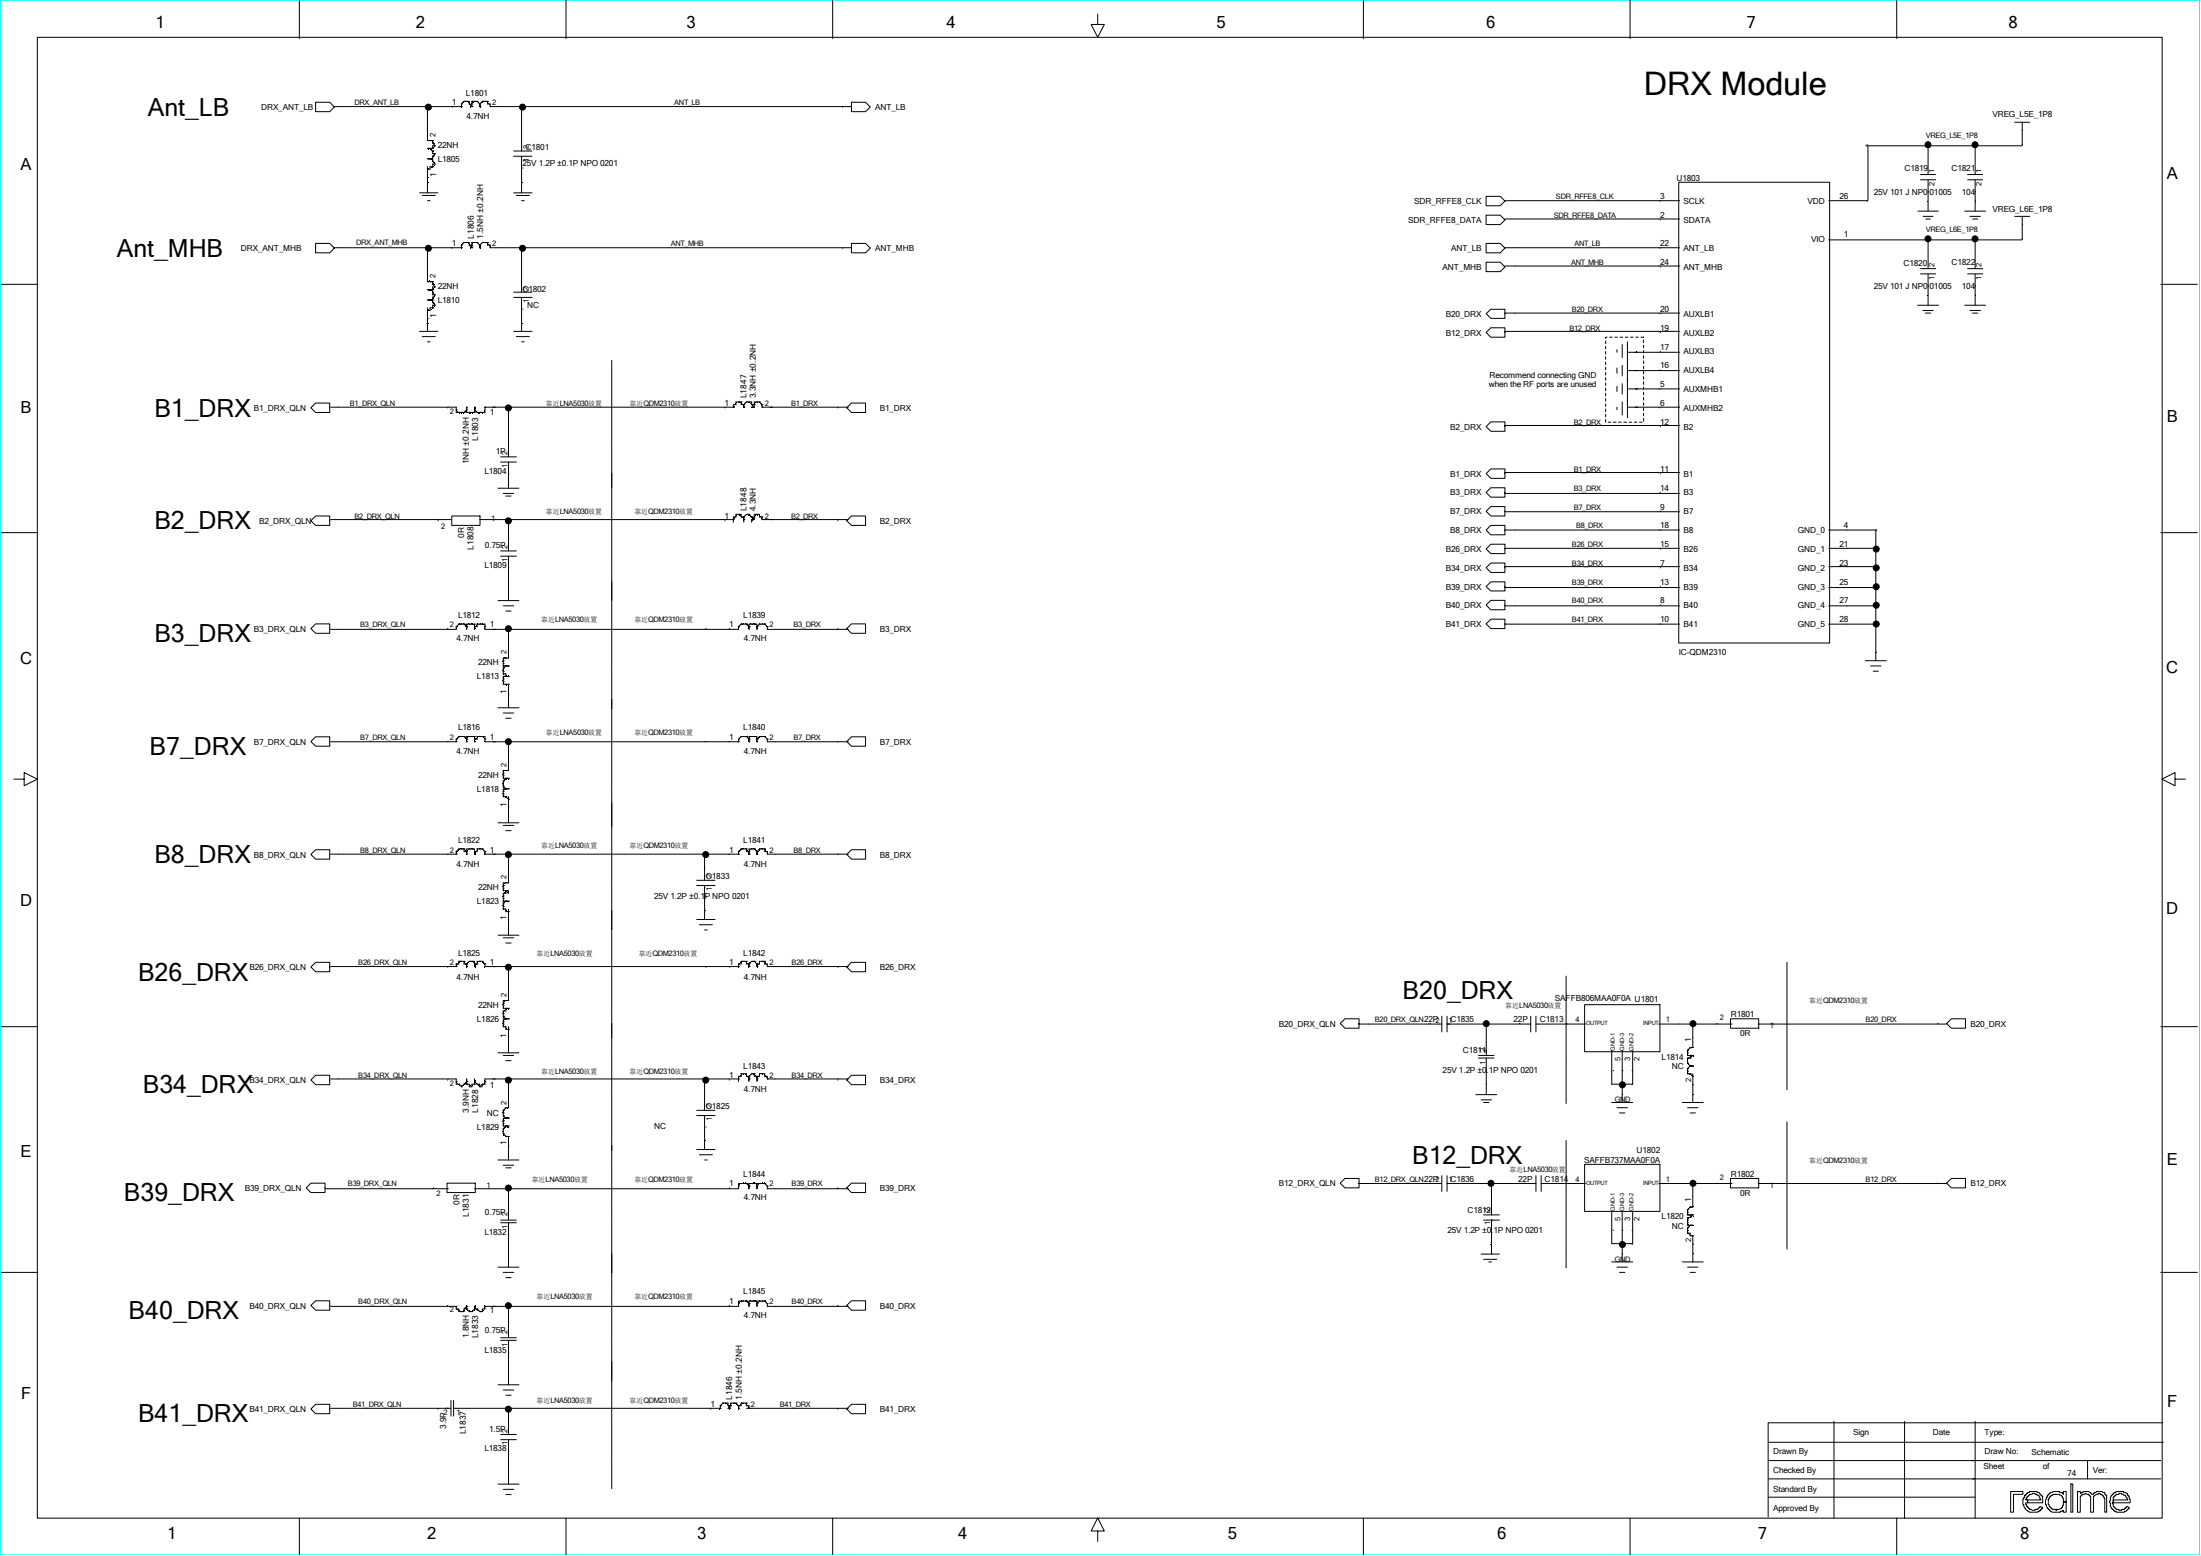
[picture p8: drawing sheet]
<svg xmlns="http://www.w3.org/2000/svg" width="297mm" height="210mm" viewBox="0 0 297 210" stroke-linecap="round" stroke-linejoin="round" font-family="sans-serif">
<path d="M.1 0h296.7v209.8h-296.7z" fill="none" stroke="#0ff" stroke-width=".13"/>
<g fill="none" stroke="#000" stroke-width=".13">
<path d="M40.4 0v5.2M76.4 0v5.2M112.4 0v5.2M184 0v5.2M220 0v5.2M255.9 0v5.2M5 5h286.8v199.9h-286.8zM42.6 13.8h1.9l.6 .6-.6 .7h-1.9zM45 14.4h17.3M57.7 14.4v4.6h.7M58 19h.1M58.4 19.3h.1"/>
<path d="M58.4 19h.1M58.4 19.3l.3 .4h-.3v.3M58.4 19v.3M62.3 14h.1M62.3 14.4h.1M62.3 14v.4M62.6 13.7h.1M62.6 13.7h.7v.3M62.6 13.7l-.3 .3M63 13.7h.1M63.3 14h.1M63.3 14l.4 .4"/>
<path d="M63.7 14.4h.1M63.7 13.7h.1M63.7 14h.1M63.7 13.7h.7M63.7 13.7v.7M64 13.7h.1M64.4 13.7h.1M64.4 13.7l.3 .3M64.7 14.4h.1M64.7 14h.1M64.7 14v.4M65.1 13.7h.1"/>
<path d="M65.1 13.7h.7M65.1 13.7l-.4 .3M65.8 13.7h.1M65.8 13.7v.3h.3v.4M66.1 14.4h.1M66.1 14.4h48.7M70.4 14.4v6M114.9 13.8h1.9l.6 .6-.6 .7h-1.9zM148.1 1.9v1.4h.9l-.9 1.7-.9-1.7h.9M252.1 19.7v7.4h-5.3M260.2 19.7v3.9M266.5 19.7v3.9"/>
<path d="M271.8 16.5h2.1M272.9 16.5v3.2h-21.2M.2 38.4h4.9M42.6 32.9h1.9l.6 .6-.6 .6h-1.9zM45 33.4h17.3M56.6 26h2.5M57 26.4h1.7M57.7 27.1h.3M57.7 22.5v3.5M57.7 33.4v4.6h.7M57.7 21.4h.7M57.7 20h.7"/>
<path d="M57.7 39.1h.7M58 21.4h.1M58 20h.1M58 39.1h.1M58 38h.1M58 20l.4 .4M58.4 22.5h.1M58.4 21.8h.1M58.4 21.1h.1M58.4 20.4h.1M58.4 20h.1M58.4 39.4h.1"/>
<path d="M58.4 39.1h.1M58.4 38.4h.1M58.4 38h.1M58.4 22.5h-.4v.4h-.3M58.4 20.4v.3h.3l-.3 .4M58.4 21.1v.7M58.4 21.8l.3 .3h-.3v.4M58.4 38v.4M58.4 38.4l.3 .3h-.3v1.1h.3l-.3 .3M62.3 33.1h.1M62.3 33.4h.1M62.3 33.1v.3"/>
<path d="M62.6 32.7h.1M62.6 32.7h.7v.4M62.6 32.7l-.3 .4M63 32.7h.1M63.3 33.1h.1M63.3 33.1l.4 .3M63.7 32.7h.1M63.7 33.1h.1M63.7 33.4h.1M63.7 32.7v.7M63.7 32.7h.7M64 32.7h.1"/>
<path d="M64.4 32.7h.1M64.4 32.7l.3 .4M64.7 33.1h.1M64.7 33.4h.1M64.7 33.1v.3M65.1 32.7h.1M65.1 32.7h.7M65.1 32.7l-.4 .4M65.8 32.7h.1M65.8 32.7v.4h.3v.3h48.7M69.3 26h2.5M69.3 20.4h2.5"/>
<path d="M69.3 21.1h2.5M69.3 39.4h2.5M69.7 26.4h1.7M70.4 27.1h.3M70.4 21.1v4.9M70.4 33.4v6M114.9 32.9h1.9l.6 .6-.6 .6h-1.9zM200.5 29h1.9l.7 .7-.7 .6h-1.9zM200.5 26.5h1.9l.7 .6-.7 .7h-1.9zM200.5 32.9h1.9l.7 .6-.7 .6h-1.9zM200.5 35.4h1.9l.7 .6-.7 .7h-1.9zM203 29.6h23.7"/>
<path d="M203 27.1h23.7M203 33.4h23.7M203 35.9h23.7M226.5 24.6h20.4v62.2h-20.4zM258.8 28.5h2.8M259.1 24.3h2.1M259.1 23.6h2.1M259.1 36.3h2.1M259.1 37h2.1M259.5 29.2h1.4M259.8 29.6h.7M260.2 24.3v4.2"/>
<path d="M260.2 32.4v3.9M260.2 37v4.2M265.1 28.5h2.8M265.5 24.3h2.1M265.5 23.6h2.1M265.5 36.3h2.1M265.5 37h2.1M265.8 29.2h1.4M266.2 29.6h.7M266.5 24.3v4.2M266.5 32.4v3.9M266.5 37v4.2"/>
<path d="M271.8 29.2h2.1M272.9 29.2v3.2h-26.1M291.6 38.4h4.9M42 55l.6-.6h1.9v1.3h-1.9zM44.6 55h17v.7h1M56.6 44.7h2.5M57 45.4h1.7M57.7 41.5v3.2M57.7 46.1h.3M57.7 40.5h.7M58 40.5h.1M58.4 41.5h.1"/>
<path d="M58.4 40.8h.1M58.4 40.5h.1M58.4 40.1h.1M58.4 41.5h-.4v.4h-.3M58.4 40.1v.7M58.4 40.8l.3 .4h-.3v.3M61.6 55.3h.1M61.9 55.7h.1M62.3 55.7h.1M62.6 55.7h.1M63 55.3h.1M63 55.7h.1"/>
<path d="M63 55h.1M63 55v.7M63 55.7h1M63 55.3l-.4 .4M63.3 55.7h.1M63.7 55.7h.1M64 55.3h.1M64 55.7h.1M64 55h.1M64 55v.7M64 55.3l.4 .4M64.4 55.7h.1"/>
<path d="M64.7 55.7h.1M65.1 55.7h.1M65.4 55h.1M65.4 55v.7h-1M65.4 55h33.6M68.6 55v6.7M69.3 44.7h2.5M69.3 40.1h2.5M69.7 45.4h1.7M70.4 40.1v4.6M70.4 46.1h.3M99 55h.1"/>
<path d="M99.7 54.2h.1M100 54.2h.1M100 54.2v.4h.4M100 54.2h-.7v.4h-.3v.4M100.4 55h.1M100.4 54.6h.1M100.4 54.6v.4M100.7 54.2h.1M100.7 54.2h.7v.4M100.7 54.2l-.3 .4M101.1 54.2h.1M101.4 54.6h.1"/>
<path d="M101.4 55h.1M101.4 55h.4M101.4 54.6l.4 .4M101.8 54.6h.1M102.1 54.2h.1M102.5 54.2h.1M102.5 54.2h-.7v.8M102.5 54.2l.3 .4M102.8 55h.1M102.8 54.6h.1M102.8 55h11.7M102.8 54.6v.4"/>
<path d="M114.9 54.4h1.9v1.3h-1.9l-.6-.7zM200.5 42.3l.7-.6h1.9v1.3h-1.9zM201.2 56.9h1.9v1.3h-1.9l-.7-.6zM201.2 44.2h1.9v1.3h-1.9l-.7-.6zM203 44.7h23.7M203 57.4h23.7M203 42.3h23.7M218.2 47.2v.3M218.2 49.7v.7M218.2 52.1v.7M218.2 55v.3M218.9 46.5v1.8"/>
<path d="M218.9 49.3v1.4M218.9 51.8v1.4M218.9 54.2v1.8M219.6 55h7.1M219.6 50h7.1M219.6 46.1v10.3M219.6 52.5h7.1M219.6 47.5h7.1M258.8 41.2h2.8M259.5 41.9h1.4M259.8 42.3h.7M265.1 41.2h2.8"/>
<path d="M265.8 41.9h1.4M266.2 42.3h.7M.2 71.9h4.9M42.6 69.6h1.9v1.3h-1.9l-.6-.6zM44.6 70.1h16.3M61 69.6h3.8v1.3h-3.8zM64.7 70.1h34.3M67.2 65.9h2.8M67.6 61.7h2.1M67.6 62.4h2.1M67.6 74.4h2.1M67.6 75.1h2.1"/>
<path d="M67.9 66.6h1.4M68.3 66.9h.7M68.6 62.4v3.5M68.6 70.1v4.3M68.6 75.1v6M99 70.1h.1M99.7 69.4h.1M100 69.8h.1M100 69.8v-.4h-.7v.4h-.3v.7M100 69.8h.4M100.4 70.1h.1M100.4 69.8h.1"/>
<path d="M100.4 69.8v.7M100.7 69.4h.1M100.7 69.4h.4M100.7 69.4l-.3 .4M101.1 69.4h.1M101.1 69.4l.7 .7M101.4 69.8h.1M101.8 69.8h.1M101.8 70.1h-.4v.4M102.1 69.4h.1M102.8 70.1h.1M102.8 69.8h.1"/>
<path d="M102.8 70.1h11.7M102.8 69.8h-.3v-.4h-.7v.7M102.8 69.8v.3M114.9 69.6h1.9v1.3h-1.9l-.6-.6zM200.5 79.2l.7-.7h1.9v1.3h-1.9zM200.5 74.1l.7-.7h1.9v1.3h-1.9zM200.5 71.5l.7-.6h1.9v1.3h-1.9zM200.5 66.5l.7-.7h1.9v1.3h-1.9zM201.2 76h1.9v1.3h-1.9l-.7-.7zM201.2 63.3h1.9v1.3h-1.9l-.7-.7zM201.2 68.4h1.9v1.2h-1.9l-.7-.6zM203 79.3h23.7"/>
<path d="M203 76.5h23.7M203 74h23.7M203 71.5h23.7M203 63.8h23.7M203 69.1h23.7M203 66.6h23.7M246.8 71.5h6.3v17.7M246.8 79.3h6.3M246.8 76.5h6.3M246.8 74h6.3M291.6 71.9h4.9M42.6 84.2h1.9v1.3h-1.9l-.6-.7z"/>
<path d="M61.6 84.6h.1M61.6 99.8h.1M61.6 84.6v.3h-17M61.6 99.8v.3M61.9 84.2h.1M61.9 99.4h.1M61.9 84.2h.7M61.9 84.2l-.3 .4M61.9 99.4h.7M61.9 99.4l-.3 .4M62.6 84.2h.1M62.6 99.4h.1"/>
<path d="M62.6 84.2l.4 .4M62.6 99.4l.4 .4M63 84.6h.1M63 99.8h.1M63.3 84.2h.1M63.3 99.4h.1M63.7 84.2h.1M63.7 99.4h.1M64 84.6h.1M64 84.2h.1M64 99.8h.1M64 99.4h.1"/>
<path d="M64 84.2h-1v.7M64 84.2v.7M64 99.4v.7M64 99.4h-1v.7M64.4 84.2h.1M64.4 99.4h.1M64.4 84.2h1v.7h34.3v-.3M64.4 99.4h1v.7h34.3M64.4 84.2v.4h-.4M64.4 99.4v.4h-.4M64.7 84.2h.1M64.7 99.4h.1"/>
<path d="M65.1 84.2h.1M65.1 99.4h.1M65.4 84.6h.1M65.4 99.8h.1M67.2 95.5h2.8M67.2 81.1h2.8M67.9 91.3h.1M67.9 91.6h.1M67.9 92h.1M67.9 90.2h.1M67.9 90.6h.1M67.9 90.9h.1"/>
<path d="M67.9 88.8h.1M67.9 89.2h.1M67.9 89.5h.1M67.9 89.9h.7M67.9 81.8h1.4M67.9 96.2h1.4M67.9 91.3h.7M67.9 88.8v2.1M67.9 91.3v1h.7M67.9 90.9h.4v.4M68.3 91.3h.1M68.3 92.3h.1"/>
<path d="M68.3 89.9h.1M68.3 88.8h.1M68.3 96.9h.7M68.3 82.5h.7M68.6 92.3h.1M68.6 91.3h.1M68.6 89.9h.1M68.6 84.9v3.9h-.7M68.6 92.3v3.2M99.7 84.6h.1M99.7 99.8h.1M99.7 99.8v.3"/>
<path d="M100 84.2h.1M100 99.4h.1M100 84.2h.7M100 99.4h.7M100 84.2l-.3 .4M100 99.4l-.3 .4M100.7 84.2h.1M100.7 99.4h.1M100.7 84.2l.4 .4M100.7 99.4l.4 .4M101.1 84.6h.1M101.1 99.8h.1"/>
<path d="M101.1 84.9v-.7h1v.7M101.4 84.2h.1M101.4 99.4h.1M101.8 84.2h.1M101.8 99.4h.1M102.1 84.6h.1M102.1 99.8h.1M102.5 84.2h.1M102.5 99.4h.1M102.5 84.2h.7M102.5 99.4h.7M102.5 84.2l-.4 .4"/>
<path d="M102.5 99.4l-.4 .4M102.8 84.2h.1M102.8 99.4h.1M103.2 84.2h.1M103.2 99.4h.1M103.2 84.2l.3 .4M103.2 99.4l.3 .4M103.5 84.6h.1M103.5 99.8h.1M103.5 84.6v.3h11M103.5 99.8v.3h11M114.9 84.2h1.9v1.3h-1.9l-.6-.7z"/>
<path d="M114.9 99.4h1.9v1.3h-1.9l-.6-.6zM200.5 84.2l.7-.6h1.9v1.2h-1.9zM201.2 81h1.9v1.3h-1.9l-.7-.6zM203 84.2h23.7M203 81.8h23.7M246.8 84.2h6.3M246.8 81.8h6.3M251.7 89.2h2.8M252.4 89.9h1.4M252.8 90.6h.7M1.9 105.2h1.4v-.9l1.7 .9-1.7 .8v-.8M42 100.1l.6-.7h1.9v1.3h-1.9z"/>
<path d="M42.6 114.7h1.9v1.3h-1.9l-.6-.7zM44.6 100.1h17M44.6 115.3h17M61.6 100.1h.1M61.6 114.9h.1M61.6 115.3h.1M61.6 114.9v.4M61.9 114.6h.1M61.9 114.6h.7M61.9 114.6l-.3 .3M62.3 114.6h.1M62.6 114.6h.1"/>
<path d="M62.6 114.6v.3h.4M63 100.1h.1M63 114.9h.1M63 115.3h.1M63 115.3v-.7h1v.7M63.3 114.6h.1M63.7 114.6h.1M64 100.1h.1M64 115.3h.1M64 114.9h.1M64.4 114.6h.1M64.4 114.6v.3h-.4"/>
<path d="M64.4 114.6h.7M64.7 114.6h.1M65.1 114.6h.1M65.1 114.6l.3 .3M65.4 114.9h.1M65.4 114.9v.4h34.3M67.2 111h2.8M67.9 106.8h.1M67.9 107.2h.1M67.9 107.5h.1M67.9 105.4h.1M67.9 106.1h.1"/>
<path d="M67.9 104h.1M67.9 104.3h.1M67.9 104.7h.1M67.9 119.5h.1M67.9 119.9h.1M67.9 104v1h.7M67.9 105.4v.7M67.9 111.4h1.4M67.9 107.5h.4M67.9 106.1l.4 .4M68.3 106.5h.1M68.3 107.5h.1"/>
<path d="M68.3 105h.1M68.3 104h.1M68.3 119.2h.1M68.3 112.1h.7M68.3 107.5l.3 .4M68.3 105l-.4 .4M68.6 107.9h.1M68.6 106.5h.1M68.6 105h.1M68.6 100.1v3.9h-.7M68.6 107.5v3.5M68.6 115.3v3.9h-.7v1h.7v.4l-.3-.4"/>
<path d="M68.6 106.5h-.7v1M94 118.8h2.5M94 119.5h2.5M95.1 115.3v3.5M95.1 119.5v4.6M99.7 100.1h.1M99.7 114.9h.1M99.7 115.3h.1M99.7 114.9v.4M100 114.6h.1M100 114.6h.7M100 114.6l-.3 .3"/>
<path d="M100.7 114.6h.1M100.7 114.6v.3h.4M101.1 100.1h.1M101.1 115.3h.1M101.1 114.9h.1M101.1 100.1v-.7h1v.7M101.4 114.6h.1M101.8 114.6h.1M101.8 114.6h-.7v.7M101.8 114.6l.3 .3M102.1 100.1h.1M102.1 114.9h.1"/>
<path d="M102.1 115.3h.1M102.1 114.9v.4M102.5 114.6h.1M102.5 114.6h.7M102.5 114.6l-.4 .3M102.8 114.6h.1M103.2 114.6h.1M103.2 114.6v.3h.3v.4h11M114.9 114.7h1.9v1.3h-1.9l-.6-.7zM293.5 105.2v-.9l-1.8 .9 1.8 .8v-.8h1.4M.2 138.6h4.9M42 130.5l.6-.6h1.9v1.2h-1.9z"/>
<path d="M44.6 130.4h17M61.6 130.1h.1M61.6 130.4h.1M61.6 130.1v.3M62.6 129.7h.1M62.6 129.7v.4h.4M62.6 129.7h-.7v.4h-.3M63 130.1h.1M63 130.4h.1M63 130.1v.3M63.3 129.7h.1M63.3 129.7h.7v.7"/>
<path d="M63.3 129.7l-.3 .4M63.7 129.7h.1M64 130.4h.1M64 130.1h.1M64 130.1h.4M64.4 130.1h.1M64.7 129.7h.1M65.1 129.7h.1M65.1 129.7h-.7v.4M65.1 129.7l.3 .4M65.4 130.4h.1M65.4 130.1h.1"/>
<path d="M65.4 130.1v.3M65.4 130.4h34.3M67.2 126.2h2.8M67.9 122h.1M67.9 122.3h.1M67.9 122.7h.1M67.9 120.6h.1M67.9 120.9h.1M67.9 121.3h.1M67.9 137.9h.1M67.9 138.2h.1M67.9 138.6h.1"/>
<path d="M67.9 136.4h.1M67.9 136.8h.1M67.9 137.2h.1M67.9 135.4h.1M67.9 135.7h.1M67.9 120.6v2.1M67.9 136.4v.8M67.9 122.7h.4v.3h.3M67.9 138.6h.4v.3h.3M67.9 126.6h1.4M67.9 121.6h.7M67.9 137.2l.4 .3"/>
<path d="M68.3 121.6h.1M68.3 120.2h.1M68.3 137.5h.1M68.3 135h.1M68.3 136.1h.1M68.3 120.2v.4h-.4M68.3 136.1v.3h-.4M68.3 127.3h.7M68.6 123h.1M68.6 121.6h.1M68.6 138.9h.1M68.6 137.5h.1"/>
<path d="M68.6 136.1h.1M68.6 122.7v3.5M68.6 130.4v4.6h-.7v1.1h.7M68.6 138.6v3.5M68.6 137.5h-.7v1.1M94 124.1h2.5M94.4 124.8h1.7M95.1 125.5h.3M99.7 130.1h.1M99.7 130.4h.1M99.7 130.1v.3M100 129.7h.1"/>
<path d="M100 129.7h.7M100 129.7v.4h-.3M100.7 129.7h.1M100.7 129.7v.4h.4M101.1 130.4h.1M101.1 130.1h.1M101.1 130.1v.3M101.4 129.7h.1M101.4 129.7h.4M101.4 129.7l-.3 .4M101.8 129.7h.1M101.8 129.7l.3 .4"/>
<path d="M102.1 130.4h.1M102.1 130.1h.1M102.1 130.1v.3M102.8 129.7h.1M103.2 129.7h.1M103.2 129.7h-.7v.4h-.4M103.2 129.7v.4h.3v.3M103.5 130.4h.1M103.5 130.4h11M114.9 129.9h1.9v1.2h-1.9l-.6-.6zM181.5 137.5h1.9v1.3h-1.9l-.7-.7zM183.3 138.2h11.3"/>
<path d="M194.6 137.2v2.1M195.3 138.2h11.3M195.3 137.2v2.1M200.6 138.2v4.2M206.6 137.2v2.1M207.3 137.2v2.1M207.3 138.2h6.7M213.8 135.6h10.2v6.3h-10.2zM223.8 138.2h9.9M228.4 138.2v3.2h-.3M233.5 137.5h3.8v1.3h-3.8zM237.2 138.2h25.4"/>
<path d="M262.7 138.1l.6-.6h1.9v1.3h-1.9zM291.6 138.6h4.9M42 145.8l.6-.7h1.9v1.3h-1.9zM42 159.7h1.9v1.3h-1.9l-.7-.7zM44.6 145.6h17v.7h.3M60.3 159.7h3.8v1.3h-3.8zM61.6 146h.1M61.9 146.3h.1M61.9 146.3l.4 .4M62.3 146.7h.1M62.6 146.3h.1M63 146h.1"/>
<path d="M63 146.3h.1M63 146.3h.3v.4h.4v-.4h.3M63 145.6v.7M63 146l-.7 .7M64 146h.1M64 146.3h.1M64 145.6v.7M64 146l.4 .3M64.4 146.3h.1M64.4 146.3h.3v.4M64.7 146.7h.4M65.1 146.3h.1"/>
<path d="M65.1 146.3l-.4 .4M65.4 146h.1M67.2 142.1h2.8M67.2 156.6h2.8M67.9 152.3h.1M67.9 153h.1M67.9 151.3h.1M67.9 151.6h.1M67.9 149.9h.1M67.9 150.2h.1M67.9 150.6h.1M67.9 149.9v.7"/>
<path d="M67.9 152.3v.7M67.9 142.4h1.4M67.9 157.3h1.4M67.9 153l.4 .4M67.9 150.6l.4 .3M68.3 152h.1M68.3 153.4h.1M68.3 150.9h.1M68.3 149.5h.1M68.3 143.1h.7M68.3 157.6h.7M68.3 152l-.4 .3"/>
<path d="M68.3 153.4h.3M68.3 149.5l-.4 .4M68.6 153.4h.1M68.6 152h.1M68.6 150.9h.1M68.6 145.6v3.9h-.3M68.6 153.4v3.2M68.6 150.9h-.7v1.1h.7M94 155.1h2.5M94 149.9h2.5M94 150.6h2.5M94.4 155.8h1.7"/>
<path d="M95.1 156.6h.3M95.1 145.6v4.3M95.1 150.6v4.5M99.7 145.6h.1M99.7 145.6h-34.3v.7h-.3M100 144.9h.1M100 159.7h.1M100 144.9v.4h-.3v.7M100 144.9h.7v.4M100.7 145.3h.1M100.7 159.7h.1M100.7 159.7h-1v.7h-35.7"/>
<path d="M100.7 145.3h.4M100.7 159.7l.4 .4M101.1 145.6h.1M101.1 145.3h.1M101.1 159.7h.1M101.1 159.7h2.1M101.1 145.3v.7M101.1 159.7v.7M101.4 144.9h.1M101.4 159.7h.1M101.4 144.9h.4M101.4 144.9l-.3 .4"/>
<path d="M101.8 144.9h.1M101.8 159.7h.1M101.8 144.9v.4h.7v-.4h.7v.4M102.1 145.6h.1M102.1 145.3h.1M102.1 145.3v.7M102.1 159.7v.7M102.5 159.7h.1M102.8 144.9h.1M102.8 159.7h.1M103.2 145.3h.1M103.2 159.7h.1"/>
<path d="M103.2 145.3h.3v.3M103.2 159.7l.3 .4M103.5 145.6h.1M103.5 145.6h11M114.9 145.1h1.9v1.3h-1.9l-.6-.6zM114.9 159.7h1.9v1.3h-1.9l-.6-.7zM181.5 159h1.9v1.3h-1.9l-.7-.6zM183.3 159.7h11.3M194.6 158.7v2.1M195.3 159.7h12M195.3 158.7v2.1M199.1 147.7h2.9"/>
<path d="M199.5 142.4h2.1M199.5 142.8h2.1M199.8 148.4h1.5M200.2 148.8h.7M200.6 142.8v4.9M201.3 159.7v4.3M207.3 158.7v2.1M208 159.7h6M208 158.7v2.1M213.8 157.1h10.2v6.4h-10.2zM217.5 141.7v4.6h2.8v-4.6M217.5 148.8h2.8"/>
<path d="M218.2 149.5h1.4M218.5 150.2h.8M218.9 141.7v7.1M223.8 159.7h9.9M227 148.8h2.8M227.7 141.7h.1M227.7 142.1h.1M227.7 142.8h.1M227.7 143.5h.1M227.7 144.2h.1M227.7 144.6h.1M227.7 144.9h.1"/>
<path d="M227.7 141.7v.7h.7M227.7 149.5h1.4M227.7 142.8v.7M227.7 144.2v.7M227.7 144.9h.4M227.7 142.8h.4M227.7 143.5l.4 .4M228.1 141.4h.1M228.1 142.4h.1M228.1 142.8h.1M228.1 143.9h.1M228.1 144.9h.1"/>
<path d="M228.1 150.2h.7M228.1 141.4l-.4 .3M228.1 143.9h.3M228.1 143.9l-.4 .3M228.1 144.9l.3 .4M228.4 142.4h.1M228.4 143.9h.1M228.4 145.3h.1M228.4 144.9v3.9M228.4 159.7v3.2h-.3M228.4 142.4l-.3 .4M233.5 159h3.8v1.3h-3.8z"/>
<path d="M237.2 159.7h25.4M262.7 159.7l.6-.7h1.9v1.3h-1.9zM.2 171.7h4.9M42 176.2l.6-.6h1.9v1.2h-1.9zM43.9 160.4h16.6M44.6 176.3h17M61.6 176.3h.1M61.6 176.7h.1M61.6 176.3v.4M61.6 176.7h.3v.3h.7v-.3M62.3 177h.1M62.6 176.7h.1"/>
<path d="M63 176.3h.1M63 176.7h.1M63 176.3v.4M63 176.7l.3 .3M63 176.3l-.4 .4M63.3 177h.1M63.3 177h.4M63.7 177h.1M64 176.3h.1M64 176.7h.1M64 176.3v.4M64 176.7h.4"/>
<path d="M64 176.7l-.3 .3M64.4 176.7h.1M64.4 176.7l.3 .3M64.7 177h.1M65.4 176.3h.1M65.4 176.3v.4h-.3v.3h-.4M67.2 171h2.8M67.6 164.7h2.1M67.6 165h2.1M67.9 171.7h1.4M68.3 172.4h.7M68.6 160.4v4.3"/>
<path d="M68.6 165v6M68.6 176.3v4.2M99.7 160.1h.1M99.7 176h.1M100 175.6h.1M100.7 175.6h.1M100.7 175.6h-1v.7h-34.3M100.7 175.6l.4 .4M101.1 160.1h.1M101.1 176h.1M101.1 175.6h.1M101.1 175.6v.7"/>
<path d="M101.1 175.6h2.1M101.4 175.6h.1M101.8 175.6h.1M102.1 160.1h.1M102.1 176h.1M102.1 175.6v.7M102.5 175.6h.1M102.8 175.6h.1M103.2 175.6h.1M103.2 175.6l.3 .4M103.5 160.1h.1M103.5 176h.1"/>
<path d="M103.5 160.1v.3h11M103.5 176v.3h11M114.9 175.6h1.9v1.2h-1.9l-.6-.6zM199.8 169.3h2.5M200.2 164h2.1M200.2 170h1.8M200.2 164.7h2.1M200.9 170.3h.4M201.3 164.7h.1M201.3 164.7v4.6M217.5 170.3h2.8M217.5 163.6v4.2h2.8v-4.2"/>
<path d="M218.2 171h1.4M218.5 171.7h.8M218.9 163.6v6.7M227 170.3h2.8M227.7 163.3h.1M227.7 163.6h.1M227.7 164h.1M227.7 164.7h.1M227.7 165h.1M227.7 165.7h.1M227.7 166.1h.1M227.7 166.4h.1"/>
<path d="M227.7 171h1.4M227.7 163.3v.7M227.7 165.7v.7M227.7 164h.7M227.7 166.4h.4v.4h.3M228.1 162.9h.1M228.1 164h.1M228.1 164.3h.1M228.1 165.4h.1M228.1 171.7h.7M228.1 162.9l-.4 .4M228.1 164.3h-.4v1.1h.7"/>
<path d="M228.1 165.4l-.4 .3M228.4 164h.1M228.4 165.4h.1M228.4 166.8h.1M228.4 166.8v3.5M228.4 164l-.3 .3M291.6 171.7h4.9M42 190.2l.6-.7h1.9v1.3h-1.9zM44.6 190.1h16.3M60.9 189v2.1M61.2 190.1h36M61.2 189v2.1"/>
<path d="M67.2 186.9h2.8M67.6 180.5h2.1M67.6 180.9h2.1M67.6 193.6h2.1M67.6 194.3h2.1M67.9 187.6h1.4M68.3 188.3h.7M68.6 180.9v6M68.6 190.1v3.5M68.6 194.3v6M97.2 189.7h.1M97.2 190.1h.1"/>
<path d="M97.2 189.7v.4M97.5 189.4h.1M97.5 189.4h.7v.3M97.5 189.4l-.3 .3M97.9 189.4h.1M98.2 189.7h.1M98.2 190.1h.1M98.2 189.7l.4 .4h-.4M98.6 189.7h.1M98.6 189.7l-.4 .4M99 189.4h.1M99.3 189.4h.1"/>
<path d="M99.3 189.4h-.7v.3M99.3 189.4l.4 .3M99.7 190.1h.1M99.7 189.7h.1M99.7 189.7v.4M100 189.4h.1M100 189.4v.3h-.3M100 189.4h.7M100.7 189.4h.1M100.7 190.1h13.8M100.7 189.4v.3h.4v.4M101.1 190.1h.1"/>
<path d="M114.9 189.5h1.9v1.3h-1.9l-.6-.6zM238.7 194.7h53.2M238.7 199.6h52.9M238.7 197.1h52.9M247.5 191.8v13.1M257 191.8v13.1M266.5 191.8v13.1M281.7 197.1v2.5M291.8 192h-53.2v12.7M40.4 204.9v4.9M67.2 200.3h2.8M67.9 201h1.4"/>
<path d="M68.3 201.7h.7M76.4 204.9v4.9M112.4 204.9v4.9M148.1 206.6h.9l-.9-1.7-.9 1.7h.9v1.4M184 204.9v4.9M220 204.9v4.9M238.7 202.1h27.8M255.9 204.9v4.9M271.3 201.3h1.7v.4h-1.3v2.4h-.4zM273.2 201.8h.1v-.1l.3-.2v-.1h.3v-.1h1v.1h.2l.2 .3h.1v.1l.2 .1v.9h-2v-.4h1.8v-.1h-.1l-.2-.5h-.2v-.1h-.3v-.2h-.4v.2h-.3v.1h-.2v.1l-.2 .2v.2h-.2v.1h.3v.4h-.3v.3h.2v.2l.2 .2v.1h.2v.1h.2l.1 .1 .8-.1 .1-.2h.2v-.2l.3 .2v.1l-.2 .1-.1 .3h-.3v.1h-1.1l-.3-.1v-.2h-.1l-.2-.2h-.1l-.1-.5h-.1v-.8h.1zM276.4 201.7h.1l.1-.3h.3l.1-.1h.9v.1h.4l.1 .3v-.4h.4v1.4h-.4v-.5h-.1v-.3h-.1v-.1h-.3v-.1h-.9v.1h-.2v.1l-.3 .2v.2h-.1v.8h.1v.2h.1v.2h.2l.1 .2h.5v.1h.1v-.1h.4l.3-.1v-.1h.1v-.3h.1v-.5h.4v1.4h-.4v-.3h-.1v.2h-.3v.1h-1.1l-.3-.1-.1-.3h-.1v-.1h-.1l-.2-.3v-.2h-.1v-.7zM279.4 200.3h.3v3.8h-.3z"/>
<path d="M280.3 201.3h.4v.2h.1v-.1h.3v-.1h.8l.2 .1 .1 .3h.3l.1-.3h.3v-.1h.7l.2 .1h.2v.3l.3 .1v2.3h-.3v-1.9h-.1v-.3h-.1l-.2-.2h-.2v-.2h-.3v.2h-.2l-.3 .1v.1h-.1v2.2h-.4v-2.2h-.1l-.1-.2h-.3l-.1-.2h-.2v.2h-.3l-.2 .2h-.1v2.2h-.4zM284.9 201.8h.1v-.1l.3-.2v-.1h.2v-.1h1.1v.1l.5 .1v.3l.2 .1v.4h.1v.5h-2.2v-.4h1.9v-.2h-.2l-.1-.4-.5-.1v-.2h-.4v.2h-.4v.1h-.1v.1l-.2 .2v.7h-.2v.1h.2v.4l.2 .2v.1h.1v.1h.4v.1l.8-.1 .1-.2h.1v-.2l.4 .2v.1l-.2 .1-.2 .3h-.2v.1h-1.2v-.1h-.2v-.2h-.1l-.2-.2h-.1l-.1-.3v-.5h-.2z"/>
<circle cx="57.8" cy="14.5" r=".4"/>
<circle cx="70.5" cy="14.5" r=".4"/>
<circle cx="260.2" cy="19.5" r=".4"/>
<circle cx="266.5" cy="19.5" r=".4"/>
<circle cx="57.8" cy="33.5" r=".4"/>
<circle cx="70.5" cy="33.5" r=".4"/>
<circle cx="260.2" cy="32.2" r=".4"/>
<circle cx="266.5" cy="32.2" r=".4"/>
<circle cx="68.6" cy="55.1" r=".4"/>
<circle cx="68.6" cy="70.3" r=".4"/>
<circle cx="253.2" cy="79.2" r=".4"/>
<circle cx="253.2" cy="74.1" r=".4"/>
<circle cx="253.2" cy="76.6" r=".4"/>
<circle cx="68.6" cy="84.9" r=".4"/>
<circle cx="253.2" cy="84.2" r=".4"/>
<circle cx="253.2" cy="81.7" r=".4"/>
<circle cx="68.6" cy="100.1" r=".4"/>
<circle cx="68.6" cy="115.3" r=".4"/>
<circle cx="95.2" cy="115.3" r=".4"/>
<circle cx="68.6" cy="130.5" r=".4"/>
<circle cx="200.6" cy="138.2" r=".4"/>
<circle cx="228.5" cy="138.2" r=".4"/>
<circle cx="68.6" cy="145.8" r=".4"/>
<circle cx="95.2" cy="145.8" r=".4"/>
<circle cx="201.2" cy="159.7" r=".4"/>
<circle cx="218.9" cy="146.4" r=".4"/>
<circle cx="228.5" cy="159.7" r=".4"/>
<circle cx="68.6" cy="176.2" r=".4"/>
<circle cx="68.6" cy="160.3" r=".4"/>
<circle cx="218.9" cy="168" r=".4"/>
<circle cx="68.6" cy="190.2" r=".4"/>
</g>
<g fill="#000">
<circle cx="57.8" cy="14.5" r=".41"/>
<circle cx="70.5" cy="14.5" r=".41"/>
<circle cx="260.2" cy="19.5" r=".41"/>
<circle cx="266.5" cy="19.5" r=".41"/>
<circle cx="57.8" cy="33.5" r=".41"/>
<circle cx="70.5" cy="33.5" r=".41"/>
<circle cx="260.2" cy="32.2" r=".41"/>
<circle cx="266.5" cy="32.2" r=".41"/>
<circle cx="68.6" cy="55.1" r=".41"/>
<circle cx="68.6" cy="70.3" r=".41"/>
<circle cx="253.2" cy="76.6" r=".41"/>
<circle cx="253.2" cy="79.2" r=".41"/>
<circle cx="253.2" cy="74.1" r=".41"/>
<circle cx="68.6" cy="84.9" r=".41"/>
<circle cx="253.2" cy="81.7" r=".41"/>
<circle cx="253.2" cy="84.2" r=".41"/>
<circle cx="68.6" cy="115.3" r=".41"/>
<circle cx="68.6" cy="100.1" r=".41"/>
<circle cx="95.2" cy="115.3" r=".41"/>
<circle cx="68.6" cy="130.5" r=".41"/>
<circle cx="200.6" cy="138.2" r=".41"/>
<circle cx="228.5" cy="138.2" r=".41"/>
<circle cx="68.6" cy="145.8" r=".41"/>
<circle cx="95.2" cy="145.8" r=".41"/>
<circle cx="201.2" cy="159.7" r=".41"/>
<circle cx="218.9" cy="146.4" r=".41"/>
<circle cx="228.5" cy="159.7" r=".41"/>
<circle cx="68.6" cy="160.3" r=".41"/>
<circle cx="68.6" cy="176.2" r=".41"/>
<circle cx="218.9" cy="168" r=".41"/>
<circle cx="68.6" cy="190.2" r=".41"/>
</g>
<g fill="none" stroke="#000" stroke-width=".13" stroke-dasharray=".3 .1">
<path d="M82.5 78.5v17.2M82.5 65.8v-17.2M82.5 94.4v17.1M82.5 81v-17.1M82.5 108.3v17.2M82.5 122.9v17.2M82.5 138.1v17.2M241.1 129.9v17.2M82.5 154.6v17.2M211.3 148.9v-17.2M82.5 169.2v17.2M211.3 171.1v-17.2"/>
<path d="M241.1 168.6v-17.2M82.5 200.9v-17.1"/>
</g>
<path d="M216.7 45.5h5.1v11.5h-5.1z" fill="none" stroke="#000" stroke-width=".13" stroke-dasharray=".4 .4 .4 .4 .4 .4 .4 .4"/>
<text font-size="4.4" x="221.8" y="12.9">DRX Module</text>
<g font-size="3.4">
<text x="19.9" y="15.6">Ant_LB</text>
<text x="15.7" y="34.7">Ant_MHB</text>
<text x="20.8" y="56.2">B1_DRX</text>
<text x="20.8" y="71.5">B2_DRX</text>
<text x="20.8" y="86.7">B3_DRX</text>
<text x="20.2" y="101.9">B7_DRX</text>
<text x="20.8" y="116.5">B8_DRX</text>
<text x="18.6" y="132.3">B26_DRX</text>
<text x="189.3" y="134.9">B20_DRX</text>
<text x="19.3" y="147.6">B34_DRX</text>
<text x="190.5" y="157.1">B12_DRX</text>
<text x="16.7" y="162.1">B39_DRX</text>
<text x="17.4" y="178">B40_DRX</text>
<text x="18.6" y="191.9">B41_DRX</text>
</g>
<g font-size="2.2">
<text x="21" y="3.8">1</text>
<text x="56.1" y="3.8">2</text>
<text x="92.6" y="3.8">3</text>
<text x="127.7" y="3.8">4</text>
<text x="164.2" y="3.8">5</text>
<text x="200.6" y="3.8">6</text>
<text x="235.7" y="3.8">7</text>
<text x="271" y="3.8">8</text>
<text x="2.8" y="23">A</text>
<text x="292.4" y="24.1">A</text>
<text x="2.8" y="55.8">B</text>
<text x="292.4" y="56.9">B</text>
<text x="2.7" y="89.7">C</text>
<text x="292.3" y="90.8">C</text>
<text x="2.7" y="122.3">D</text>
<text x="292.3" y="123.4">D</text>
<text x="2.8" y="156.1">E</text>
<text x="292.4" y="157.3">E</text>
<text x="2.8" y="188.8">F</text>
<text x="292.4" y="189.9">F</text>
<text x="22.6" y="207.8">1</text>
<text x="57.7" y="207.8">2</text>
<text x="94.1" y="207.8">3</text>
<text x="129.3" y="207.8">4</text>
<text x="165.7" y="207.8">5</text>
<text x="202" y="207.8">6</text>
<text x="237.2" y="207.8">7</text>
<text x="272.6" y="207.8">8</text>
</g>
<g font-size="1.1">
<text x="35.2" y="14.8">DRX_ANT_LB</text>
<text x="61" y="14.2">1</text>
<text x="62.9" y="12.9">L1801</text>
<text x="63" y="16.1">4.7NH</text>
<text x="118.1" y="14.8">ANT_LB</text>
<text x="268.8" y="15.9">VREG_L5E_1P8</text>
<text x="58.8" y="23.9" transform="rotate(-90 58.8 23.9)">1</text>
<text x="59.1" y="19.9">22NH</text>
<text x="59.1" y="21.8">L1805</text>
<text x="70.5" y="22.5">25V 1.2P ±0.1P NPO 0201</text>
<text x="70.9" y="20.2">C1801</text>
<text x="257" y="23.1">C1819</text>
<text x="263.3" y="23.1">C1821</text>
<text x="190.8" y="27.5">SDR_RFFE8_CLK</text>
<text x="224" y="29.4">2</text>
<text x="224" y="26.9">3</text>
<text x="226.2" y="24.4">U1803</text>
<text x="227.2" y="27.5">SCLK</text>
<text x="243.9" y="27.5">VDD</text>
<text x="248.2" y="26.9">26</text>
<text x="252.8" y="26.3">25V 101 J NP0 01005</text>
<text x="264.7" y="26.3">104</text>
<text x="268.8" y="28.6">VREG_L6E_1P8</text>
<text x="32.5" y="33.9">DRX_ANT_MHB</text>
<text x="61" y="33.3">1</text>
<text x="63.9" y="32.2" transform="rotate(-90 63.9 32.2)">L1806</text>
<text x="65.2" y="32.2" transform="rotate(-90 65.2 32.2)">1.5NH ±0.2NH</text>
<text x="118.1" y="33.9">ANT_MHB</text>
<text x="190" y="30.1">SDR_RFFE8_DATA</text>
<text x="195.8" y="33.9">ANT_LB</text>
<text x="224" y="35.8">24</text>
<text x="224" y="33.3">22</text>
<text x="227.2" y="30.1">SDATA</text>
<text x="227.2" y="33.9">ANT_LB</text>
<text x="244.4" y="32.6">VIO</text>
<text x="248.8" y="32">1</text>
<text x="256.9" y="35.8">C1820</text>
<text x="263.3" y="35.8">C1822</text>
<text x="59.1" y="39">22NH</text>
<text x="59.1" y="40.9">L1810</text>
<text x="70.5" y="39.4">C1802</text>
<text x="71.1" y="41.5">NC</text>
<text x="194.7" y="36.4">ANT_MHB</text>
<text x="227.2" y="36.4">ANT_MHB</text>
<text x="252.8" y="39">25V 101 J NP0 01005</text>
<text x="264.7" y="39">104</text>
<text x="58.8" y="43" transform="rotate(-90 58.8 43)">1</text>
<text x="195.1" y="45.3">B12_DRX</text>
<text x="195.1" y="42.7">B20_DRX</text>
<text x="224" y="47.2">17</text>
<text x="224" y="44.6">19</text>
<text x="224" y="42.1">20</text>
<text x="227.2" y="42.7">AUXLB1</text>
<text x="227.2" y="45.3">AUXLB2</text>
<text x="227.2" y="47.8">AUXLB3</text>
<text x="100.7" y="53.7" transform="rotate(-90 100.7 53.7)">L1847</text>
<text x="102" y="53.7" transform="rotate(-90 102 53.7)">3.3NH ±0.2NH</text>
<text x="200.9" y="52.3">when the RF ports are unused</text>
<text x="201" y="51">Recommend connecting GND</text>
<text x="224" y="52.3">5</text>
<text x="224" y="49.7">16</text>
<text x="227.2" y="50.4">AUXLB4</text>
<text x="227.2" y="52.9">AUXMHB1</text>
<text x="34.3" y="55.4">B1_DRX_QLN</text>
<text x="64.5" y="59.5" transform="rotate(-90 64.5 59.5)">L1803</text>
<text x="66.1" y="56.1">1</text>
<text x="97.8" y="54.8">1</text>
<text x="118.7" y="55.4">B1_DRX</text>
<text x="195.7" y="58">B2_DRX</text>
<text x="224" y="57.3">12</text>
<text x="224" y="54.8">6</text>
<text x="227.2" y="55.4">AUXMHB2</text>
<text x="227.2" y="58">B2</text>
<text x="63.3" y="62.7" transform="rotate(-90 63.3 62.7)">1NH ±0.2NH</text>
<text x="65.4" y="64">L1804</text>
<text x="66.9" y="61.3">1P</text>
<text x="195.7" y="64.3">B1_DRX</text>
<text x="224" y="63.7">11</text>
<text x="227.2" y="64.3">B1</text>
<text x="35" y="70.7">B2_DRX_QLN</text>
<text x="97.8" y="70">1</text>
<text x="100.7" y="69" transform="rotate(-90 100.7 69)">L1848</text>
<text x="102" y="69" transform="rotate(-90 102 69)">4.3NH</text>
<text x="118.7" y="70.7">B2_DRX</text>
<text x="195.7" y="72">B8_DRX</text>
<text x="195.7" y="69.4">B7_DRX</text>
<text x="195.7" y="66.9">B3_DRX</text>
<text x="224" y="71.3">18</text>
<text x="224" y="68.8">9</text>
<text x="224" y="66.2">14</text>
<text x="227.2" y="66.9">B3</text>
<text x="227.2" y="69.4">B7</text>
<text x="227.2" y="72">B8</text>
<text x="242.6" y="72">GND_0</text>
<text x="248.8" y="71.3">4</text>
<text x="62.6" y="72.6" transform="rotate(-90 62.6 72.6)">0R</text>
<text x="63.9" y="74.2" transform="rotate(-90 63.9 74.2)">L1808</text>
<text x="65.4" y="76.7">L1809</text>
<text x="65.4" y="74">0.75P</text>
<text x="195.1" y="77">B34_DRX</text>
<text x="195.1" y="74.5">B26_DRX</text>
<text x="224" y="76.4">7</text>
<text x="224" y="73.9">15</text>
<text x="227.2" y="74.5">B26</text>
<text x="227.2" y="77">B34</text>
<text x="242.6" y="74.5">GND_1</text>
<text x="242.6" y="77">GND_2</text>
<text x="248.2" y="76.4">23</text>
<text x="248.2" y="73.9">21</text>
<text x="61.8" y="83.3">L1812</text>
<text x="100.3" y="83.3">L1839</text>
<text x="195.1" y="82.1">B40_DRX</text>
<text x="195.1" y="79.6">B39_DRX</text>
<text x="224" y="84">10</text>
<text x="224" y="81.4">8</text>
<text x="224" y="78.9">13</text>
<text x="227.2" y="79.6">B39</text>
<text x="227.2" y="82.1">B40</text>
<text x="242.6" y="79.6">GND_3</text>
<text x="242.6" y="82.1">GND_4</text>
<text x="248.2" y="84">28</text>
<text x="248.2" y="81.4">27</text>
<text x="248.2" y="78.9">25</text>
<text x="34.3" y="85.2">B3_DRX_QLN</text>
<text x="61.6" y="86.5">4.7NH</text>
<text x="64.5" y="89.7">22NH</text>
<text x="66.1" y="84.6">1</text>
<text x="98.4" y="84.6">1</text>
<text x="100.4" y="86.5">4.7NH</text>
<text x="118.7" y="85.2">B3_DRX</text>
<text x="195.1" y="84.6">B41_DRX</text>
<text x="226.5" y="88.4">IC-QDM2310</text>
<text x="227.2" y="84.6">B41</text>
<text x="242.6" y="84.6">GND_5</text>
<text x="64.4" y="91.6">L1813</text>
<text x="68.3" y="93.7" transform="rotate(-90 68.3 93.7)">1</text>
<text x="34.3" y="100.5">B7_DRX_QLN</text>
<text x="61.6" y="101.8">4.7NH</text>
<text x="61.8" y="98.6">L1816</text>
<text x="66.1" y="99.9">1</text>
<text x="98.4" y="99.9">1</text>
<text x="100.3" y="98.6">L1840</text>
<text x="100.4" y="101.8">4.7NH</text>
<text x="118.7" y="100.5">B7_DRX</text>
<text x="64.4" y="106.8">L1818</text>
<text x="64.5" y="104.9">22NH</text>
<text x="61.8" y="113.8">L1822</text>
<text x="68.3" y="109" transform="rotate(-90 68.3 109)">1</text>
<text x="100.3" y="113.8">L1841</text>
<text x="34.3" y="115.7">B8_DRX_QLN</text>
<text x="61.6" y="117">4.7NH</text>
<text x="66.1" y="115.1">1</text>
<text x="95.3" y="118.6">C1833</text>
<text x="98.4" y="115.1">1</text>
<text x="100.4" y="117">4.7NH</text>
<text x="118.7" y="115.7">B8_DRX</text>
<text x="64.4" y="122">L1823</text>
<text x="64.5" y="120.1">22NH</text>
<text x="68.3" y="124.2" transform="rotate(-90 68.3 124.2)">1</text>
<text x="88.3" y="121.4">25V 1.2P ±0.1P NPO 0201</text>
<text x="33.7" y="130.9">B26_DRX_QLN</text>
<text x="61.8" y="129">L1825</text>
<text x="66.1" y="130.3">1</text>
<text x="98.4" y="130.3">1</text>
<text x="100.3" y="129">L1842</text>
<text x="118.7" y="130.9">B26_DRX</text>
<text x="61.6" y="132.2">4.7NH</text>
<text x="64.4" y="137.9">L1826</text>
<text x="64.5" y="136">22NH</text>
<text x="100.4" y="132.2">4.7NH</text>
<text x="204.2" y="137.9">22P</text>
<text x="207.8" y="137.9">C1813</text>
<text x="209.8" y="135.1">SAFFB806MAA0F0A U1801</text>
<text x="233.5" y="137.3">R1801</text>
<text x="68.3" y="140" transform="rotate(-90 68.3 140)">1</text>
<text x="172.6" y="138.5">B20_DRX_QLN</text>
<text x="197.4" y="142.1">C1811</text>
<text x="224.2" y="143">L1814</text>
<text x="228.2" y="140.7" transform="rotate(-90 228.2 140.7)">1</text>
<text x="234.8" y="139.8">0R</text>
<text x="265.9" y="138.5">B20_DRX</text>
<text x="33.7" y="146.2">B34_DRX_QLN</text>
<text x="66.1" y="146.8">1</text>
<text x="95.3" y="149.7">C1825</text>
<text x="98.4" y="145.5">1</text>
<text x="100.3" y="144.3">L1843</text>
<text x="100.4" y="147.4">4.7NH</text>
<text x="118.7" y="146.2">B34_DRX</text>
<text x="194.7" y="144.9">25V 1.2P ±0.1P NPO 0201</text>
<text x="225.6" y="144.3">NC</text>
<text x="63.3" y="150.2" transform="rotate(-90 63.3 150.2)">3.9NH</text>
<text x="64.4" y="152.5">L1829</text>
<text x="64.5" y="150.2" transform="rotate(-90 64.5 150.2)">L1828</text>
<text x="65.7" y="150.6">NC</text>
<text x="68.3" y="154.6" transform="rotate(-90 68.3 154.6)">1</text>
<text x="88.3" y="152.4">NC</text>
<text x="220.8" y="155.7">U1802</text>
<text x="33" y="160.7">B39_DRX_QLN</text>
<text x="98.4" y="160.1">1</text>
<text x="100.3" y="158.8">L1844</text>
<text x="118.7" y="160.7">B39_DRX</text>
<text x="172.6" y="160.1">B12_DRX_QLN</text>
<text x="204.9" y="159.5">22P</text>
<text x="208.4" y="159.5">C1814</text>
<text x="213.8" y="156.9">SAFFB737MAA0F0A</text>
<text x="233.5" y="158.8">R1802</text>
<text x="234.8" y="161.4">0R</text>
<text x="265.9" y="160.1">B12_DRX</text>
<text x="62" y="162.6" transform="rotate(-90 62 162.6)">0R</text>
<text x="63.3" y="164.2" transform="rotate(-90 63.3 164.2)">L1831</text>
<text x="65.4" y="166.7">L1832</text>
<text x="65.4" y="164">0.75P</text>
<text x="100.4" y="162">4.7NH</text>
<text x="195.3" y="166.4">25V 1.2P ±0.1P NPO 0201</text>
<text x="198" y="163.7">C1812</text>
<text x="224.2" y="164.5">L1820</text>
<text x="225.6" y="165.8">NC</text>
<text x="228.2" y="162.2" transform="rotate(-90 228.2 162.2)">1</text>
<text x="33.7" y="176.6">B40_DRX_QLN</text>
<text x="65.4" y="179.9">0.75P</text>
<text x="66.1" y="177.2">1</text>
<text x="98.4" y="176">1</text>
<text x="100.3" y="174.7">L1845</text>
<text x="100.4" y="177.9">4.7NH</text>
<text x="118.7" y="176.6">B40_DRX</text>
<text x="63.3" y="180.6" transform="rotate(-90 63.3 180.6)">1.8NH</text>
<text x="64.5" y="180.6" transform="rotate(-90 64.5 180.6)">L1833</text>
<text x="65.4" y="182.6">L1835</text>
<text x="33.7" y="190.6">B41_DRX_QLN</text>
<text x="95.9" y="189.9">1</text>
<text x="98.8" y="188.9" transform="rotate(-90 98.8 188.9)">L1846</text>
<text x="100.1" y="188.9" transform="rotate(-90 100.1 188.9)">1.5NH ±0.2NH</text>
<text x="118.7" y="190.6">B41_DRX</text>
<text x="60.2" y="192.9" transform="rotate(-90 60.2 192.9)">3.9P</text>
<text x="62.9" y="193.6" transform="rotate(-90 62.9 193.6)">L1837</text>
<text x="65.4" y="195.9">L1838</text>
<text x="66" y="193.2">1.5P</text>
<text x="239.3" y="196.3">Drawn By</text>
<text x="250" y="193.7">Sign</text>
<text x="260.8" y="193.7">Date</text>
<text x="267.8" y="193.7">Type:</text>
<text x="267.8" y="196.3">Draw No:</text>
<text x="274.1" y="196.4">Schematic</text>
<text x="239.3" y="198.8">Checked By</text>
<text x="239.3" y="201.3">Standard By</text>
<text x="239.3" y="203.9">Approved By</text>
<text x="267.7" y="198.3">Sheet</text>
<text x="275.7" y="198.3">of</text>
<text x="279" y="199.2">74</text>
<text x="282.4" y="198.8">Ver:</text>
</g>
<g font-size="1">
<text x="47.8" y="14.2">DRX_ANT_LB</text>
<text x="66.4" y="14.2">2</text>
<text x="91" y="14.2">ANT_LB</text>
<text x="58.8" y="18.5" transform="rotate(-90 58.8 18.5)">2</text>
<text x="71.3" y="21.9" transform="rotate(-90 71.3 21.9)">1</text>
<text x="71.3" y="20.2" transform="rotate(-90 71.3 20.2)">2</text>
<text x="259.9" y="18.6">VREG_L5E_1P8</text>
<text x="261" y="23.3" transform="rotate(-90 261 23.3)">1</text>
<text x="267.4" y="23.3" transform="rotate(-90 267.4 23.3)">1</text>
<text x="209.7" y="29.4">SDR_RFFE8_DATA</text>
<text x="210" y="26.9">SDR_RFFE8_CLK</text>
<text x="261" y="25.1" transform="rotate(-90 261 25.1)">2</text>
<text x="267.4" y="25.1" transform="rotate(-90 267.4 25.1)">2</text>
<text x="48.1" y="33.1">DRX_ANT_MHB</text>
<text x="66.4" y="33.2">2</text>
<text x="90.5" y="33.2">ANT_MHB</text>
<text x="212" y="35.8">ANT_MHB</text>
<text x="212.5" y="33.2">ANT_LB</text>
<text x="259.9" y="31.3">VREG_L6E_1P8</text>
<text x="58.8" y="37.5" transform="rotate(-90 58.8 37.5)">2</text>
<text x="71.3" y="41" transform="rotate(-90 71.3 41)">1</text>
<text x="71.3" y="39.2" transform="rotate(-90 71.3 39.2)">2</text>
<text x="261" y="37.8" transform="rotate(-90 261 37.8)">1</text>
<text x="261" y="36" transform="rotate(-90 261 36)">2</text>
<text x="267.4" y="37.8" transform="rotate(-90 267.4 37.8)">1</text>
<text x="267.4" y="36" transform="rotate(-90 267.4 36)">2</text>
<text x="211.8" y="44.6">B12_DRX</text>
<text x="212.1" y="42.1">B20_DRX</text>
<text x="47.2" y="54.8">B1_DRX_QLN</text>
<text x="60.7" y="55.9">2</text>
<text x="103.2" y="54.8">2</text>
<text x="106.7" y="54.8">B1_DRX</text>
<text x="212.4" y="57.3">B2_DRX</text>
<text x="68.5" y="63.1" transform="rotate(-90 68.5 63.1)">1</text>
<text x="68.5" y="61.4" transform="rotate(-90 68.5 61.4)">2</text>
<text x="212.4" y="63.7">B1_DRX</text>
<text x="47.8" y="70">B2_DRX_QLN</text>
<text x="59.5" y="71.4">2</text>
<text x="66.3" y="70.3">1</text>
<text x="103.2" y="70">2</text>
<text x="106.7" y="70">B2_DRX</text>
<text x="212.4" y="66.2">B3_DRX</text>
<text x="212.4" y="68.8">B7_DRX</text>
<text x="212.7" y="71.3">B8_DRX</text>
<text x="68.5" y="75.8" transform="rotate(-90 68.5 75.8)">1</text>
<text x="68.5" y="74.1" transform="rotate(-90 68.5 74.1)">2</text>
<text x="212.1" y="73.9">B26_DRX</text>
<text x="212.1" y="76.4">B34_DRX</text>
<text x="212.1" y="78.9">B39_DRX</text>
<text x="212.1" y="81.4">B40_DRX</text>
<text x="212.1" y="84">B41_DRX</text>
<text x="48.6" y="84.6">B3_DRX_QLN</text>
<text x="60.7" y="84.6">2</text>
<text x="68.3" y="88.2" transform="rotate(-90 68.3 88.2)">2</text>
<text x="103.9" y="84.6">2</text>
<text x="107.1" y="84.6">B3_DRX</text>
<text x="48.6" y="99.8">B7_DRX_QLN</text>
<text x="60.7" y="99.8">2</text>
<text x="103.9" y="99.8">2</text>
<text x="107.1" y="99.8">B7_DRX</text>
<text x="68.3" y="103.5" transform="rotate(-90 68.3 103.5)">2</text>
<text x="48.6" y="115.1">B8_DRX_QLN</text>
<text x="60.7" y="115.1">2</text>
<text x="68.3" y="118.7" transform="rotate(-90 68.3 118.7)">2</text>
<text x="96.1" y="118.5" transform="rotate(-90 96.1 118.5)">2</text>
<text x="103.9" y="115.1">2</text>
<text x="107.1" y="115.1">B8_DRX</text>
<text x="96.1" y="120.2" transform="rotate(-90 96.1 120.2)">1</text>
<text x="48.4" y="130.3">B26_DRX_QLN</text>
<text x="60.7" y="130.3">2</text>
<text x="103.9" y="130.3">2</text>
<text x="106.8" y="130.3">B26_DRX</text>
<text x="68.3" y="134.6" transform="rotate(-90 68.3 134.6)">2</text>
<text x="185.5" y="137.9">B20_DRX_QLN22P2</text>
<text x="212.6" y="137.9">4</text>
<text x="224.8" y="137.9">1</text>
<text x="232.1" y="137.7">2</text>
<text x="251.7" y="137.9">B20_DRX</text>
<text x="195.5" y="138">1C1835</text>
<text x="200.4" y="143.7" transform="rotate(-90 200.4 143.7)">1</text>
<text x="200.4" y="142" transform="rotate(-90 200.4 142)">2</text>
<text x="218.7" y="143.2" transform="rotate(-90 218.7 143.2)">5</text>
<text x="220" y="143.2" transform="rotate(-90 220 143.2)">3</text>
<text x="221.2" y="143.2" transform="rotate(-90 221.2 143.2)">2</text>
<text x="238.8" y="138.8">1</text>
<text x="48.4" y="145.5">B34_DRX_QLN</text>
<text x="60.7" y="146.6">2</text>
<text x="68.3" y="149.2" transform="rotate(-90 68.3 149.2)">2</text>
<text x="96.1" y="149.6" transform="rotate(-90 96.1 149.6)">2</text>
<text x="103.9" y="145.5">2</text>
<text x="106.8" y="145.5">B34_DRX</text>
<text x="217.9" y="148.7">GND</text>
<text x="228.2" y="146" transform="rotate(-90 228.2 146)">2</text>
<text x="96.1" y="151.3" transform="rotate(-90 96.1 151.3)">1</text>
<text x="47" y="160.1">B39_DRX_QLN</text>
<text x="58.9" y="161.4">2</text>
<text x="65.6" y="160.3">1</text>
<text x="103.9" y="160.1">2</text>
<text x="106.8" y="160.1">B39_DRX</text>
<text x="185.5" y="159.5">B12_DRX_QLN22P2</text>
<text x="195.5" y="159.6">1C1836</text>
<text x="212.6" y="159.5">4</text>
<text x="224.8" y="159.5">1</text>
<text x="232.1" y="159.3">2</text>
<text x="238.8" y="160.4">1</text>
<text x="251.7" y="159.5">B12_DRX</text>
<text x="68.5" y="165.9" transform="rotate(-90 68.5 165.9)">1</text>
<text x="68.5" y="164.2" transform="rotate(-90 68.5 164.2)">2</text>
<text x="201.1" y="165.3" transform="rotate(-90 201.1 165.3)">1</text>
<text x="201.1" y="163.5" transform="rotate(-90 201.1 163.5)">2</text>
<text x="218.7" y="164.8" transform="rotate(-90 218.7 164.8)">5</text>
<text x="220" y="164.8" transform="rotate(-90 220 164.8)">3</text>
<text x="221.2" y="164.8" transform="rotate(-90 221.2 164.8)">2</text>
<text x="228.2" y="167.6" transform="rotate(-90 228.2 167.6)">2</text>
<text x="217.9" y="170.3">GND</text>
<text x="48.4" y="176">B40_DRX_QLN</text>
<text x="60.7" y="177.1">2</text>
<text x="103.9" y="176">2</text>
<text x="106.8" y="176">B40_DRX</text>
<text x="68.5" y="181.8" transform="rotate(-90 68.5 181.8)">1</text>
<text x="68.5" y="180" transform="rotate(-90 68.5 180)">2</text>
<text x="47.6" y="189.9">B41_DRX_QLN</text>
<text x="59.8" y="190.9">2</text>
<text x="61.6" y="190.9">1</text>
<text x="101.3" y="189.9">2</text>
<text x="105.2" y="189.9">B41_DRX</text>
<text x="68.5" y="195.1" transform="rotate(-90 68.5 195.1)">1</text>
<text x="68.5" y="193.3" transform="rotate(-90 68.5 193.3)">2</text>
</g>
<g font-size=".9">
<text x="73.7" y="54.8">靠近LNA5030放置</text>
<text x="85" y="54.8">靠近QDM2310放置</text>
<text x="73.7" y="69.4">靠近LNA5030放置</text>
<text x="85.6" y="69.4">靠近QDM2310放置</text>
<text x="73" y="84">靠近LNA5030放置</text>
<text x="85.6" y="84">靠近QDM2310放置</text>
<text x="73.7" y="99.2">靠近LNA5030放置</text>
<text x="85.6" y="99.2">靠近QDM2310放置</text>
<text x="73" y="114.5">靠近LNA5030放置</text>
<text x="85" y="114.5">靠近QDM2310放置</text>
<text x="72.4" y="129">靠近LNA5030放置</text>
<text x="86.2" y="129">靠近QDM2310放置</text>
<text x="203.1" y="136">靠近LNA5030放置</text>
<text x="244.1" y="135.4">靠近QDM2310放置</text>
<text x="73" y="144.9">靠近LNA5030放置</text>
<text x="85" y="144.9">靠近QDM2310放置</text>
<text x="71.8" y="159.5">靠近LNA5030放置</text>
<text x="85.6" y="159.5">靠近QDM2310放置</text>
<text x="203.7" y="158.2">靠近LNA5030放置</text>
<text x="244.1" y="156.9">靠近QDM2310放置</text>
<text x="72.4" y="175.3">靠近LNA5030放置</text>
<text x="85.6" y="175.3">靠近QDM2310放置</text>
<text x="72.4" y="189.3">靠近LNA5030放置</text>
<text x="85" y="189.3">靠近QDM2310放置</text>
</g>
<g font-size=".8">
<text x="214" y="138.4">OUTPUT</text>
<text x="217.9" y="141.8" transform="rotate(-90 217.9 141.8)">GND-1</text>
<text x="219.2" y="141.8" transform="rotate(-90 219.2 141.8)">GND-3</text>
<text x="220.4" y="141.8" transform="rotate(-90 220.4 141.8)">GND-2</text>
<text x="221.7" y="138.4">INPUT</text>
<text x="214" y="159.9">OUTPUT</text>
<text x="221.7" y="159.9">INPUT</text>
<text x="217.9" y="163.4" transform="rotate(-90 217.9 163.4)">GND-1</text>
<text x="219.2" y="163.4" transform="rotate(-90 219.2 163.4)">GND-3</text>
<text x="220.4" y="163.4" transform="rotate(-90 220.4 163.4)">GND-2</text>
</g>
</svg>
